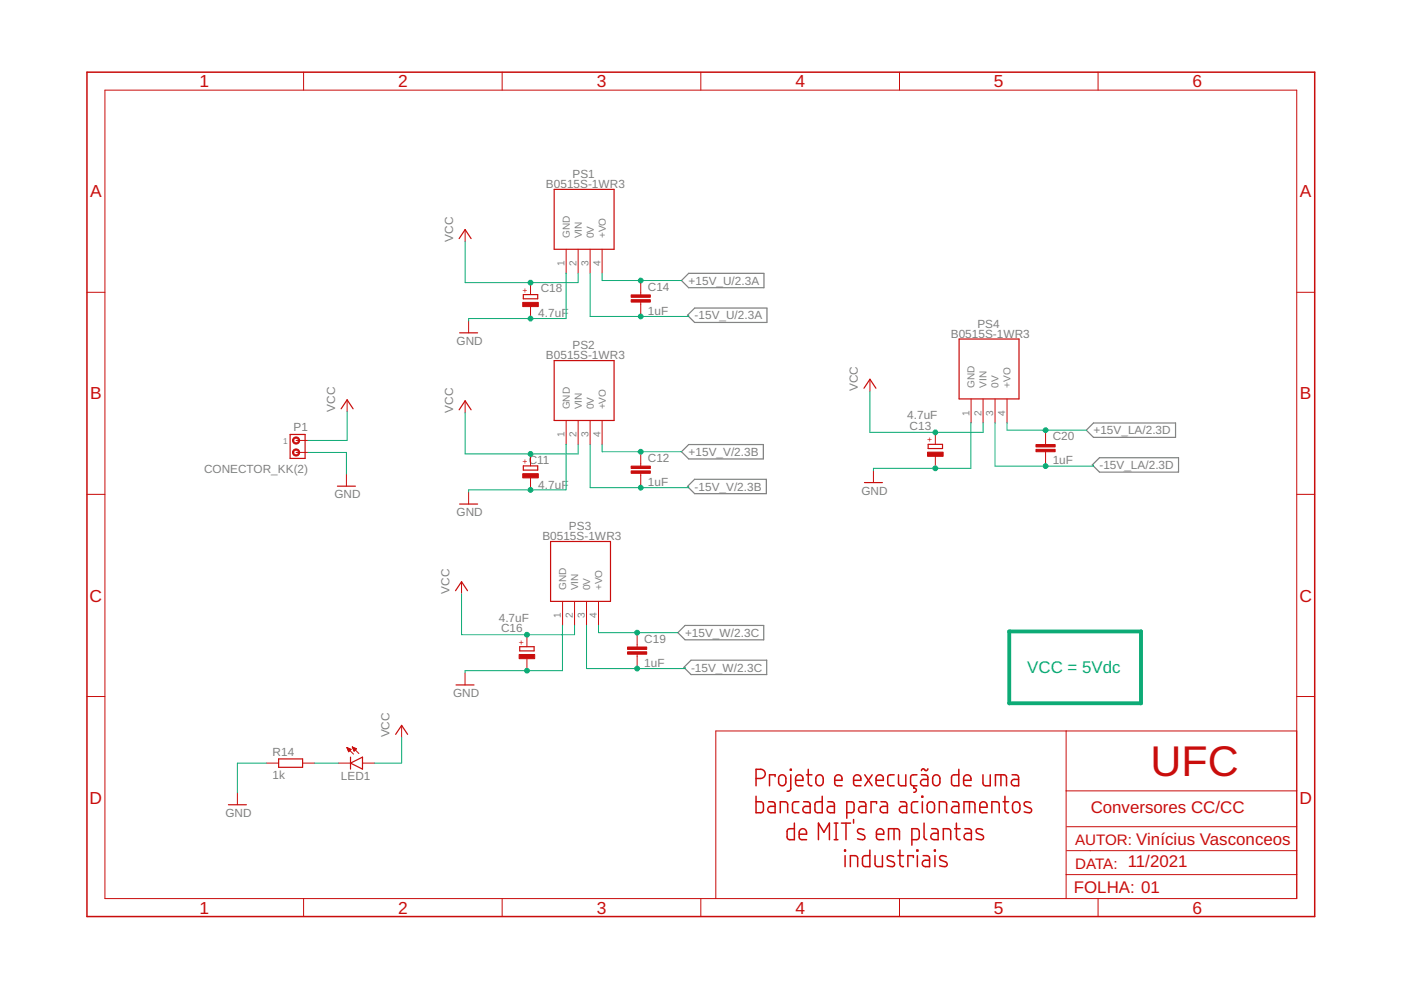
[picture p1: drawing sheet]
<svg xmlns="http://www.w3.org/2000/svg" width="297mm" height="210mm" viewBox="0 0 297 210" stroke-linecap="round" stroke-linejoin="round" font-family="sans-serif">
<path d="M144.5 59.5l1.5-1.5h16v3h-16zM145.8 66.8l1.5-1.5h15.3v3.1h-15.3zM144.5 95.8l1.5-1.5h15.8v3h-15.8zM230.3 91.2l1.5-1.5h17.4v3h-17.4zM231.6 98.6l1.5-1.6h16.8v3.1h-16.8zM145.8 103.1l1.5-1.5h15.2v3.1h-15.2zM143.7 134.1l1.5-1.5h16.7v3.1h-16.7zM145 141.5l1.5-1.5h16.1v3h-16.1z" fill="none" stroke="#808080" stroke-width=".25"/>
<g fill="none" stroke="#c90d0c" stroke-width=".32">
<path d="M18.4 15.3h260.3v179h-260.3zM160.3 165.1a1.72 1.72 0 0 0 1.7-.4 .97 .97 0 0 0 .2-1 .97 .97 0 0 0-.9-.6h-1v3.5M160.3 168.8v3.5h1.2l.4-.6-.2-1.5-.2-.2h-1.2M163 170h.9l.3 .2 .1 .4v1.7h-.9a.68 .68 0 0 1-.6-.7 .68 .68 0 0 1 .6-.6h.9M164.3 164.7v-.4h-1.1v2.3M165.3 164.5a.77 .77 0 0 1 .9-.2 .77 .77 0 0 1 .4 .8v.7a.77 .77 0 0 1-.7 .8 .77 .77 0 0 1-.8-.8v-1zM165.4 172.3v-2.3h1.2l.3 .2 .1 .4v1.7M167.6 163.1h.2v.2h-.2zM167.7 164.3l-.1 3.1-.2 .3-.5 .1M168.4 174.5v3.5l-1.3-.1-.2-.5 .1-1.5 .3-.2h1.1M168.7 165.4h1.5a.82 .82 0 0 0-.5-1.1 .82 .82 0 0 0-1 .8v.9l.2 .5 1.3 .1M169.4 170h-1l-.3 .2-.1 .4 .1 1.5 .3 .2h1"/>
<path d="M169.4 176.9h1.6a.82 .82 0 0 0-.5-1.2 .82 .82 0 0 0-1.1 .8l.1 1.3 .3 .2h1.2M170.4 170h1l.4 .6v1.7h-.9a.68 .68 0 0 1-.7-.7 .68 .68 0 0 1 .7-.6h.9M171 164.3h1.1M171.4 163.1v2.9l.2 .5 .5 .1M173.2 164.5a.78 .78 0 0 1 .9-.2 .78 .78 0 0 1 .4 .8 1.36 1.36 0 0 1-.2 1.3 .77 .77 0 0 1-.9 .1 .77 .77 0 0 1-.4-.7v-1zM173.5 178v-3.5l1.2 2 1.2-2v3.5M174.3 168.8v3.5l-1.3-.1-.2-.5 .1-1.5 .3-.2h1.1M175.5 170h1l.4 .6v1.7h-.9a.68 .68 0 0 1-.7-.7 .68 .68 0 0 1 .7-.6h.9M176.9 178h.8M176.9 174.5h.8M177 165.4h1.5a.81 .81 0 0 0-.5-1.1 .81 .81 0 0 0-1 .8l.1 1.3 .3 .2h1.1M177.3 174.5v3.5"/>
<path d="M178.4 174.5h1.9M179.4 174.5v3.5M179.5 172.3h1.2l.3-.2 .1-1.5-.3-.5-1.3-.1v3.5M181 165.4h1.5a.81 .81 0 0 0-.5-1.1 .81 .81 0 0 0-1 .8l.1 1.3 .3 .2h1.1M181 173.8v.7M182.2 170h1l.4 .6v1.7h-.9a.68 .68 0 0 1-.7-.7 .68 .68 0 0 1 .7-.6h.9M183.2 175.9l-.3-.1a.63 .63 0 0 0-.8-.1 .63 .63 0 0 0-.2 .7l1.2 .7a.51 .51 0 0 1 .3 .5 .51 .51 0 0 1-.5 .4l-1.1-.2M183.3 164.3l1.6 2.3M184.9 164.3l-1.6 2.3M185.7 165.4h1.6a.81 .81 0 0 0-.6-1.1 .81 .81 0 0 0-1 .8l.1 1.3 .3 .2h1.2M185.8 176.9h1.6a.81 .81 0 0 0-.6-1.2 .81 .81 0 0 0-1 .8l.1 1.3 .3 .2h1.2M185.8 170.4v-.4h-1.1v2.3"/>
<path d="M186.8 170h.9l.5 .6v1.7h-.9a.68 .68 0 0 1-.7-.7 .68 .68 0 0 1 .7-.6h.9M188.4 178v-2.3l2.1 .1 .2 .5v1.7M189.5 175.7v2.3M189.6 164.3h-1l-.3 .2-.1 .3 .1 1.6 .3 .2h1M190.5 164.3v1.9l.2 .3 .4 .1h.9v-2.3M190.9 170h.9l.4 .4v1.9h-.8a.68 .68 0 0 1-.7-.7 .68 .68 0 0 1 .7-.6h.8M193.3 178h1.2l.3-.2 .1-1.5-.4-.6h-1.2v3.5M193.7 166.6v.5a.46 .46 0 0 1 .6 .4 .46 .46 0 0 1-.6 .5M194.4 164.3h-.9l-.3 .2-.1 .3 .1 1.6 .3 .2h.9M194.6 170h-.9l-.3 .2-.1 .4 .1 1.5 .3 .2h.9M195.4 164.3h.9l.4 .4v1.9h-.8a.68 .68 0 0 1-.7-.7 .68 .68 0 0 1 .7-.7h.8M195.5 168.8h.1v.2h-.1z"/>
<path d="M195.6 170v2.3M195.9 174.5v3.1l.3 .3 .3 .1M196.7 163a.43 .43 0 0 1-.4 .4 .43 .43 0 0 1-.4-.4l-.4 .1-.1 .3M196.8 170.2a.78 .78 0 0 1 .9-.1 .78 .78 0 0 1 .4 .7 1.38 1.38 0 0 1-.2 1.3 .78 .78 0 0 1-.9 .1 .78 .78 0 0 1-.4-.7 1.36 1.36 0 0 1 .2-1.3zM197.5 175.7h1l.4 .4v1.9h-.9a.68 .68 0 0 1-.7-.6 .68 .68 0 0 1 .7-.7h.9M198 164.5a.77 .77 0 0 1 .8-.2 .77 .77 0 0 1 .5 .8v.7a.77 .77 0 0 1-.8 .8 .77 .77 0 0 1-.8-.8l.1-1zM199.2 172.3v-2.3h1.1l.3 .2 .1 2.1M200 178v-2.3h1.2l.3 .2 .1 2.1M201.9 170h1l.4 .4v1.9h-.9a.68 .68 0 0 1-.7-.7 .68 .68 0 0 1 .7-.6h.9M202.4 175.7h1.2M202.8 174.5v3.1l.2 .3 .6 .1M203.3 163.1v3.5l-1.3-.1-.3-.5 .1-1.5 .3-.2h1.2"/>
<path d="M204.3 165.4h1.6a.82 .82 0 0 0-.6-1.1 .82 .82 0 0 0-1 .8l.1 1.3 .3 .2h1.2M204.4 172.3v-2.3l2.1 .1 .2 .5v1.7M204.6 175.7h.9l.4 .4 .1 1.9h-.9a.68 .68 0 0 1-.7-.6 .68 .68 0 0 1 .7-.7h.9M205.5 170v2.3M207.7 171.2h1.6a.81 .81 0 0 0-.6-1.2 .81 .81 0 0 0-1 .8l.1 1.3 .3 .2h1.2M208.3 175.9l-.3-.1a.64 .64 0 0 0-.7-.1 .64 .64 0 0 0-.3 .7l1.2 .7a.5 .5 0 0 1 .3 .5 .5 .5 0 0 1-.5 .4l-1-.2M208.4 164.3v1.9l.2 .3 .4 .1h1v-2.3M210.3 172.3v-2.3h1.2l.3 .2 .1 2.1M211.1 166.6v-2.3l2 .1 .3 .4v1.8M212.2 164.3v2.3M212.7 170h1.1M213.1 168.8v3.1l.2 .3 .5 .1"/>
<path d="M214.6 164.3h1l.3 .2 .1 .3v1.8h-.9a.68 .68 0 0 1-.7-.7 .68 .68 0 0 1 .7-.7h.9M214.9 170.2a.78 .78 0 0 1 .9-.1 .78 .78 0 0 1 .4 .7 1.38 1.38 0 0 1-.2 1.3 .78 .78 0 0 1-.9 .1 .78 .78 0 0 1-.4-.7 1.36 1.36 0 0 1 .2-1.3zM218.5 170.2l-.3-.1a.63 .63 0 0 0-.8-.1 .63 .63 0 0 0-.2 .7l1.2 .6a.51 .51 0 0 1 .3 .6 .51 .51 0 0 1-.5 .4l-1.1-.2M179.1 180.2h.2v.2h-.2zM179.2 181.4v2.3M180.3 183.7v-2.3h1.1l.3 .3 .1 2M184.4 180.2v3.5l-1.3-.1-.2-.4 .1-1.5 .3-.3h1.1M185.5 181.4l.1 1.9 .2 .3 .3 .1h1v-2.3M189.5 181.6l-.3-.1a.64 .64 0 0 0-.8-.1 .64 .64 0 0 0-.3 .8l1.3 .6a.51 .51 0 0 1 .3 .5 .51 .51 0 0 1-.5 .4l-1.1-.1M190.4 181.4h1.2M190.8 180.2v3.1l.2 .3 .6 .1M193.7 181.8v-.4h-1.2v2.3"/>
<path d="M194.4 180.2h.2v.2h-.2zM194.5 181.4v2.3M195.7 181.4h1l.4 .4v1.9h-.9a.68 .68 0 0 1-.7-.6 .68 .68 0 0 1 .7-.7h.9M198.1 180.2h.2v.2h-.2zM198.2 181.4v2.3M200.6 181.6l-.3-.1a.63 .63 0 0 0-.8-.1 .63 .63 0 0 0-.2 .8l1.2 .6a.5 .5 0 0 1 .3 .5 .5 .5 0 0 1-.5 .4l-1.1-.1"/>
</g>
<g fill="none" stroke="#c90d0c" stroke-width=".21">
<path d="M22.2 19.1h252.7v171.4h-252.7zM64.4 15.3v3.8M106.5 15.3v3.8M148.6 15.3v3.8M190.7 15.3v3.8M232.8 15.3v3.8M98.6 48.7v2.5M112.5 59.9v2.6M120 52.9v5M122.6 52.9v5M125.1 52.9v5M127.7 52.9v5"/>
<path d="M135.8 59.5v3M18.4 62h3.8M99.4 68v2.6M112.5 65v2.5M135.8 64.1v3M274.9 62h3.8M62.8 93.4h2.5M62.8 95.9h2.5M73.6 84.8v2.5M98.6 85v2.5M112.5 96.2v2.6M120 89.2v5"/>
<path d="M122.6 89.2v5M125.1 89.2v5M127.7 89.2v5M135.8 95.8v3M184.4 80.4v2.6M185.2 99.8v2.5M198.3 91.7v2.5M198.3 96.8v2.5M205.9 84.6v5.1M208.4 84.6v5.1M211 84.6v5.1M213.5 84.6v5.1"/>
<path d="M221.7 91.2v3.1M221.7 95.8v3M18.4 104.8h3.8M73.4 100.5v2.6M99.4 104.3v2.6M112.5 101.3v2.6M135.8 100.4v3M274.9 104.8h3.8M97.9 123.3v2.6M111.7 134.6v2.5M111.7 139.7v2.5M119.3 127.5v5.1"/>
<path d="M121.8 127.5v5.1M124.4 127.5v5.1M126.9 127.5v5.1M135.1 134.1v3.1M135.1 138.7v3.1M18.4 147.7h3.8M73.6 158.5l1.4 1.4M73.6 158.5l.8 .4M73.6 158.5l.3 .9M73.6 158.6h.3M73.7 158.7h.4M73.7 158.9h.7"/>
<path d="M73.7 159h.6M73.8 159.1h.4M73.9 159.2h.2M73.9 159.4h.1M74.4 158.9l-.5 .5M74.7 158.4l1.4 1.4M74.7 158.4l.9 .3M74.7 158.4l.4 .9 .5-.6M74.7 158.4h.1M74.7 158.5h.3M74.8 158.6h.5M74.8 158.7h.8"/>
<path d="M74.9 158.9h.6M75 159h.3M75 159.1h.2M75.1 159.2h.1M85.2 153.8v2.5M98.6 142.7v2.5M226 155v35.5M274.9 155h-123.1v35.5M274.9 147.7h3.8M50.3 168.1v2.5M56.5 161.8h2.6M64.2 161.8h2.5"/>
<path d="M71.8 161.8h2.5M76.9 161.8h2.5M226 167.7h48.9M226.2 175.3h48.7M64.4 190.5v3.8M106.5 190.5v3.8M148.6 190.5v3.8M190.7 190.5v3.8M226 185.4h48.9M226.2 180.4h48.7M232.8 190.5v3.8"/>
</g>
<g fill="none" stroke="#c90d0c" stroke-width=".25">
<path d="M97.3 50.6l1.3-1.9 1.3 1.9M117.5 40.2h12.7v12.7h-12.7zM97.5 70.6h3.8M111 62.5h3v.9h-3zM117.5 76.5h12.7v12.7h-12.7zM203.3 71.9h12.7v12.7h-12.7zM61.5 92.1h3.2v5.1h-3.2zM72.3 86.7l1.3-1.9 1.3 1.9M97.3 86.9l1.3-1.9 1.3 1.9M111 98.8h3v.9h-3zM183.2 82.3l1.2-1.9 1.3 1.9M196.8 94.2h3v.9h-3z"/>
<path d="M71.5 103.1h3.9M97.5 106.9h3.8M116.7 114.8h12.7v12.7h-12.7zM183.3 102.3h3.8M96.6 125.2l1.3-1.9 1.2 1.9M110.2 137.1h3v.9h-3zM83.9 155.7l1.3-1.9 1.2 1.9M96.7 145.2h3.8M48.4 170.6h3.8M59.1 160.9h5.1v1.8h-5.1zM74.3 161.8l2.6-1.3v2.6zM74.3 160.5v2.6"/>
</g>
<g fill="#c90d0c" stroke="#c90d0c" stroke-width=".21">
<path d="M62.2 92.9a.77 .77 0 0 1 1.2 0 .77 .77 0 0 1-.4 1.2 .77 .77 0 0 1-1-.7h.3a.51 .51 0 0 1 .7-.4 .51 .51 0 0 1 .1 .8 .51 .51 0 0 1-.8-.2v-.2h-.3z" fill-rule="evenodd"/>
<path d="M62.2 95.4a.77 .77 0 0 1 1.2 .1 .77 .77 0 0 1-.4 1.2 .77 .77 0 0 1-1-.8h.3a.51 .51 0 0 1 .7-.4 .51 .51 0 0 1 .1 .9 .51 .51 0 0 1-.8-.3v-.2h-.3z" fill-rule="evenodd"/>
</g>
<g fill="#c90d0c" stroke="#c90d0c" stroke-width=".21">
<path d="M110.8 64.1h3.3v.9h-3.3z"/>
<path d="M133.8 63.5h4.1v.6h-4.1z"/>
<path d="M133.8 62.5h4.1v.5h-4.1z"/>
<path d="M110.8 100.4h3.3v.9h-3.3z"/>
<path d="M133.8 99.8h4.1v.6h-4.1z"/>
<path d="M133.8 98.8h4.1v.5h-4.1z"/>
<path d="M110.1 138.8h3.3v.9h-3.3z"/>
<path d="M133.1 138.2h4v.5h-4z"/>
<path d="M133.1 137.2h4v.5h-4z"/>
<path d="M196.7 95.9h3.3v.9h-3.3z"/>
<path d="M219.6 95.3h4.1v.5h-4.1z"/>
<path d="M219.6 94.3h4.1v.5h-4.1z"/>
</g>
<g fill="none" stroke="#0dab76" stroke-width=".21">
<path d="M98.6 51.2v8.7h24v-2M120 57.9v9.6h-20.6v.5M125.1 57.9v9.2h20.9v-.3M127.7 57.9v1.6h16.8M65.3 95.9h8.1v4.6M73.6 87.3v6.1h-8.3M98.6 87.5v8.7h24v-2M120 94.2v9.7h-20.6v.4M125.1 94.2v9.2h20.9v-.3M127.7 94.2v1.6h16.8M184.4 83v8.7h24v-2M205.8 89.7v9.6h-20.6v.5"/>
<path d="M205.8 89.7h.1M211 89.7v9.1h20.8v-.2M213.5 89.7v1.5h16.8M97.9 125.9v8.7h23.9v-2M119.3 132.6v9.6h-20.7v.5M119.3 132.6h.1M124.4 132.6v9.2h20.8v-.3M126.9 132.6v1.5h16.8M85.2 156.3v5.5h-5.8M56.5 161.8h-6.2v6.3M66.7 161.8h5.1"/>
</g>
<g fill="#0dab76" stroke="#0dab76" stroke-width=".21">
<circle cx="135.8" cy="59.5" r=".51"/>
<circle cx="135.8" cy="67.1" r=".51"/>
<circle cx="112.5" cy="59.9" r=".51"/>
<circle cx="112.5" cy="96.2" r=".51"/>
<circle cx="111.7" cy="134.6" r=".51"/>
<circle cx="198.3" cy="91.7" r=".51"/>
<circle cx="112.5" cy="67.5" r=".51"/>
<circle cx="112.5" cy="103.9" r=".51"/>
<circle cx="111.7" cy="142.2" r=".51"/>
<circle cx="198.3" cy="99.3" r=".51"/>
<circle cx="135.8" cy="95.8" r=".51"/>
<circle cx="135.8" cy="103.4" r=".51"/>
<circle cx="135.1" cy="134.1" r=".51"/>
<circle cx="135.1" cy="141.8" r=".51"/>
<circle cx="221.7" cy="91.2" r=".51"/>
<circle cx="221.7" cy="98.8" r=".51"/>
</g>
<path d="M214 133.9h27.9v15.2h-27.9z" fill="none" stroke="#0dab76" stroke-width=".83"/>
<text font-size="9.1" fill="#c90d0c" x="243.9" y="164.6">UFC</text>
<g font-size="3.7" fill="#c90d0c">
<text x="42.3" y="18.5">1</text>
<text x="84.4" y="18.5">2</text>
<text x="126.5" y="18.5">3</text>
<text x="168.6" y="18.5">4</text>
<text x="210.7" y="18.5">5</text>
<text x="252.9" y="18.5">6</text>
<text x="19.1" y="41.8">A</text>
<text x="275.6" y="41.8">A</text>
<text x="19.1" y="84.7">B</text>
<text x="275.6" y="84.7">B</text>
<text x="19" y="127.5">C</text>
<text x="275.5" y="127.5">C</text>
<text x="19" y="170.4">D</text>
<text x="275.5" y="170.4">D</text>
<text x="42.3" y="193.7">1</text>
<text x="84.4" y="193.7">2</text>
<text x="126.5" y="193.7">3</text>
<text x="168.6" y="193.7">4</text>
<text x="210.7" y="193.7">5</text>
<text x="252.9" y="193.7">6</text>
</g>
<text font-size="3.6" fill="#0dab76" x="217.8" y="142.8">VCC = 5Vdc</text>
<g font-size="3.6" fill="#c90d0c">
<text x="231.3" y="172.5">Conversores CC/CC</text>
<text x="227.7" y="189.4">FOLHA: 01</text>
</g>
<g font-size="3.2" fill="#c90d0c">
<text x="227.9" y="179.1">AUTOR: Vinícius Vasconceos</text>
<text x="227.9" y="184.2">DATA: 11/2021</text>
</g>
<g font-size="2.5" fill="#808080">
<text x="115.7" y="39.8">B0515S-1WR3</text>
<text x="121.4" y="37.7">PS1</text>
<text x="96.1" y="51.2" transform="rotate(-90 96.1 51.2)">VCC</text>
<text x="114.6" y="62">C18</text>
<text x="137.4" y="61.6">C14</text>
<text x="146" y="60.4">+15V_U/2.3A</text>
<text x="114.1" y="67.3">4.7uF</text>
<text x="137.4" y="66.7">1uF</text>
<text x="147.3" y="67.7">-15V_U/2.3A</text>
<text x="201.6" y="71.6">B0515S-1WR3</text>
<text x="207.2" y="69.5">PS4</text>
<text x="96.8" y="73.1">GND</text>
<text x="115.7" y="76.2">B0515S-1WR3</text>
<text x="121.4" y="74">PS2</text>
<text x="181.9" y="83" transform="rotate(-90 181.9 83)">VCC</text>
<text x="71.1" y="87.3" transform="rotate(-90 71.1 87.3)">VCC</text>
<text x="96.1" y="87.5" transform="rotate(-90 96.1 87.5)">VCC</text>
<text x="192.3" y="88.9">4.7uF</text>
<text x="62.2" y="91.4">P1</text>
<text x="192.9" y="91.2">C13</text>
<text x="223.2" y="93.4">C20</text>
<text x="231.8" y="92.1">+15V_LA/2.3D</text>
<text x="43.3" y="100.3">CONECTOR_KK(2)</text>
<text x="112.1" y="98.3">C11</text>
<text x="137.4" y="97.9">C12</text>
<text x="146" y="96.7">+15V_V/2.3B</text>
<text x="223.2" y="98.4">1uF</text>
<text x="233.1" y="99.5">-15V_LA/2.3D</text>
<text x="70.9" y="105.6">GND</text>
<text x="114.1" y="103.6">4.7uF</text>
<text x="137.4" y="103">1uF</text>
<text x="147.3" y="104">-15V_V/2.3B</text>
<text x="182.6" y="104.8">GND</text>
<text x="96.8" y="109.4">GND</text>
<text x="120.6" y="112.4">PS3</text>
<text x="115" y="114.5">B0515S-1WR3</text>
<text x="95.3" y="125.9" transform="rotate(-90 95.3 125.9)">VCC</text>
<text x="105.7" y="131.8">4.7uF</text>
<text x="106.3" y="134.1">C16</text>
<text x="136.6" y="136.3">C19</text>
<text x="145.2" y="135">+15V_W/2.3C</text>
<text x="136.6" y="141.4">1uF</text>
<text x="146.5" y="142.4">-15V_W/2.3C</text>
<text x="96" y="147.8">GND</text>
<text x="57.8" y="160.3">R14</text>
<text x="82.6" y="156.3" transform="rotate(-90 82.6 156.3)">VCC</text>
<text x="57.8" y="165.1">1k</text>
<text x="72.3" y="165.4">LED1</text>
<text x="47.8" y="173.2">GND</text>
</g>
<g font-size="2.1" fill="#808080">
<text x="120.8" y="50.5" transform="rotate(-90 120.8 50.5)">GND</text>
<text x="123.3" y="50.5" transform="rotate(-90 123.3 50.5)">VIN</text>
<text x="125.9" y="50.5" transform="rotate(-90 125.9 50.5)">0V</text>
<text x="128.4" y="50.5" transform="rotate(-90 128.4 50.5)">+VO</text>
<text x="119.7" y="56.4" transform="rotate(-90 119.7 56.4)">1</text>
<text x="122.2" y="56.4" transform="rotate(-90 122.2 56.4)">2</text>
<text x="124.8" y="56.4" transform="rotate(-90 124.8 56.4)">3</text>
<text x="127.3" y="56.4" transform="rotate(-90 127.3 56.4)">4</text>
<text x="206.6" y="82.2" transform="rotate(-90 206.6 82.2)">GND</text>
<text x="209.2" y="82.2" transform="rotate(-90 209.2 82.2)">VIN</text>
<text x="211.7" y="82.2" transform="rotate(-90 211.7 82.2)">0V</text>
<text x="214.3" y="82.2" transform="rotate(-90 214.3 82.2)">+VO</text>
<text x="120.8" y="86.8" transform="rotate(-90 120.8 86.8)">GND</text>
<text x="123.3" y="86.8" transform="rotate(-90 123.3 86.8)">VIN</text>
<text x="125.9" y="86.8" transform="rotate(-90 125.9 86.8)">0V</text>
<text x="128.4" y="86.8" transform="rotate(-90 128.4 86.8)">+VO</text>
<text x="205.5" y="88.1" transform="rotate(-90 205.5 88.1)">1</text>
<text x="208.1" y="88.1" transform="rotate(-90 208.1 88.1)">2</text>
<text x="210.6" y="88.1" transform="rotate(-90 210.6 88.1)">3</text>
<text x="213.1" y="88.1" transform="rotate(-90 213.1 88.1)">4</text>
<text x="119.7" y="92.7" transform="rotate(-90 119.7 92.7)">1</text>
<text x="122.2" y="92.7" transform="rotate(-90 122.2 92.7)">2</text>
<text x="124.8" y="92.7" transform="rotate(-90 124.8 92.7)">3</text>
<text x="127.3" y="92.7" transform="rotate(-90 127.3 92.7)">4</text>
<text x="120" y="125.2" transform="rotate(-90 120 125.2)">GND</text>
<text x="122.6" y="125.2" transform="rotate(-90 122.6 125.2)">VIN</text>
<text x="125.1" y="125.2" transform="rotate(-90 125.1 125.2)">0V</text>
<text x="127.7" y="125.2" transform="rotate(-90 127.7 125.2)">+VO</text>
<text x="118.9" y="131" transform="rotate(-90 118.9 131)">1</text>
<text x="121.5" y="131" transform="rotate(-90 121.5 131)">2</text>
<text x="124" y="131" transform="rotate(-90 124 131)">3</text>
<text x="126.5" y="131" transform="rotate(-90 126.5 131)">4</text>
</g>
<g font-size="1.8" fill="#c90d0c">
<text x="111.9" y="62.1" transform="rotate(-90 111.9 62.1)">+</text>
<text x="197.7" y="93.8" transform="rotate(-90 197.7 93.8)">+</text>
<text x="111.9" y="98.4" transform="rotate(-90 111.9 98.4)">+</text>
<text x="111.1" y="136.7" transform="rotate(-90 111.1 136.7)">+</text>
</g>
<text font-size="1.8" fill="#808080" x="60" y="94.2">1</text>
</svg>
